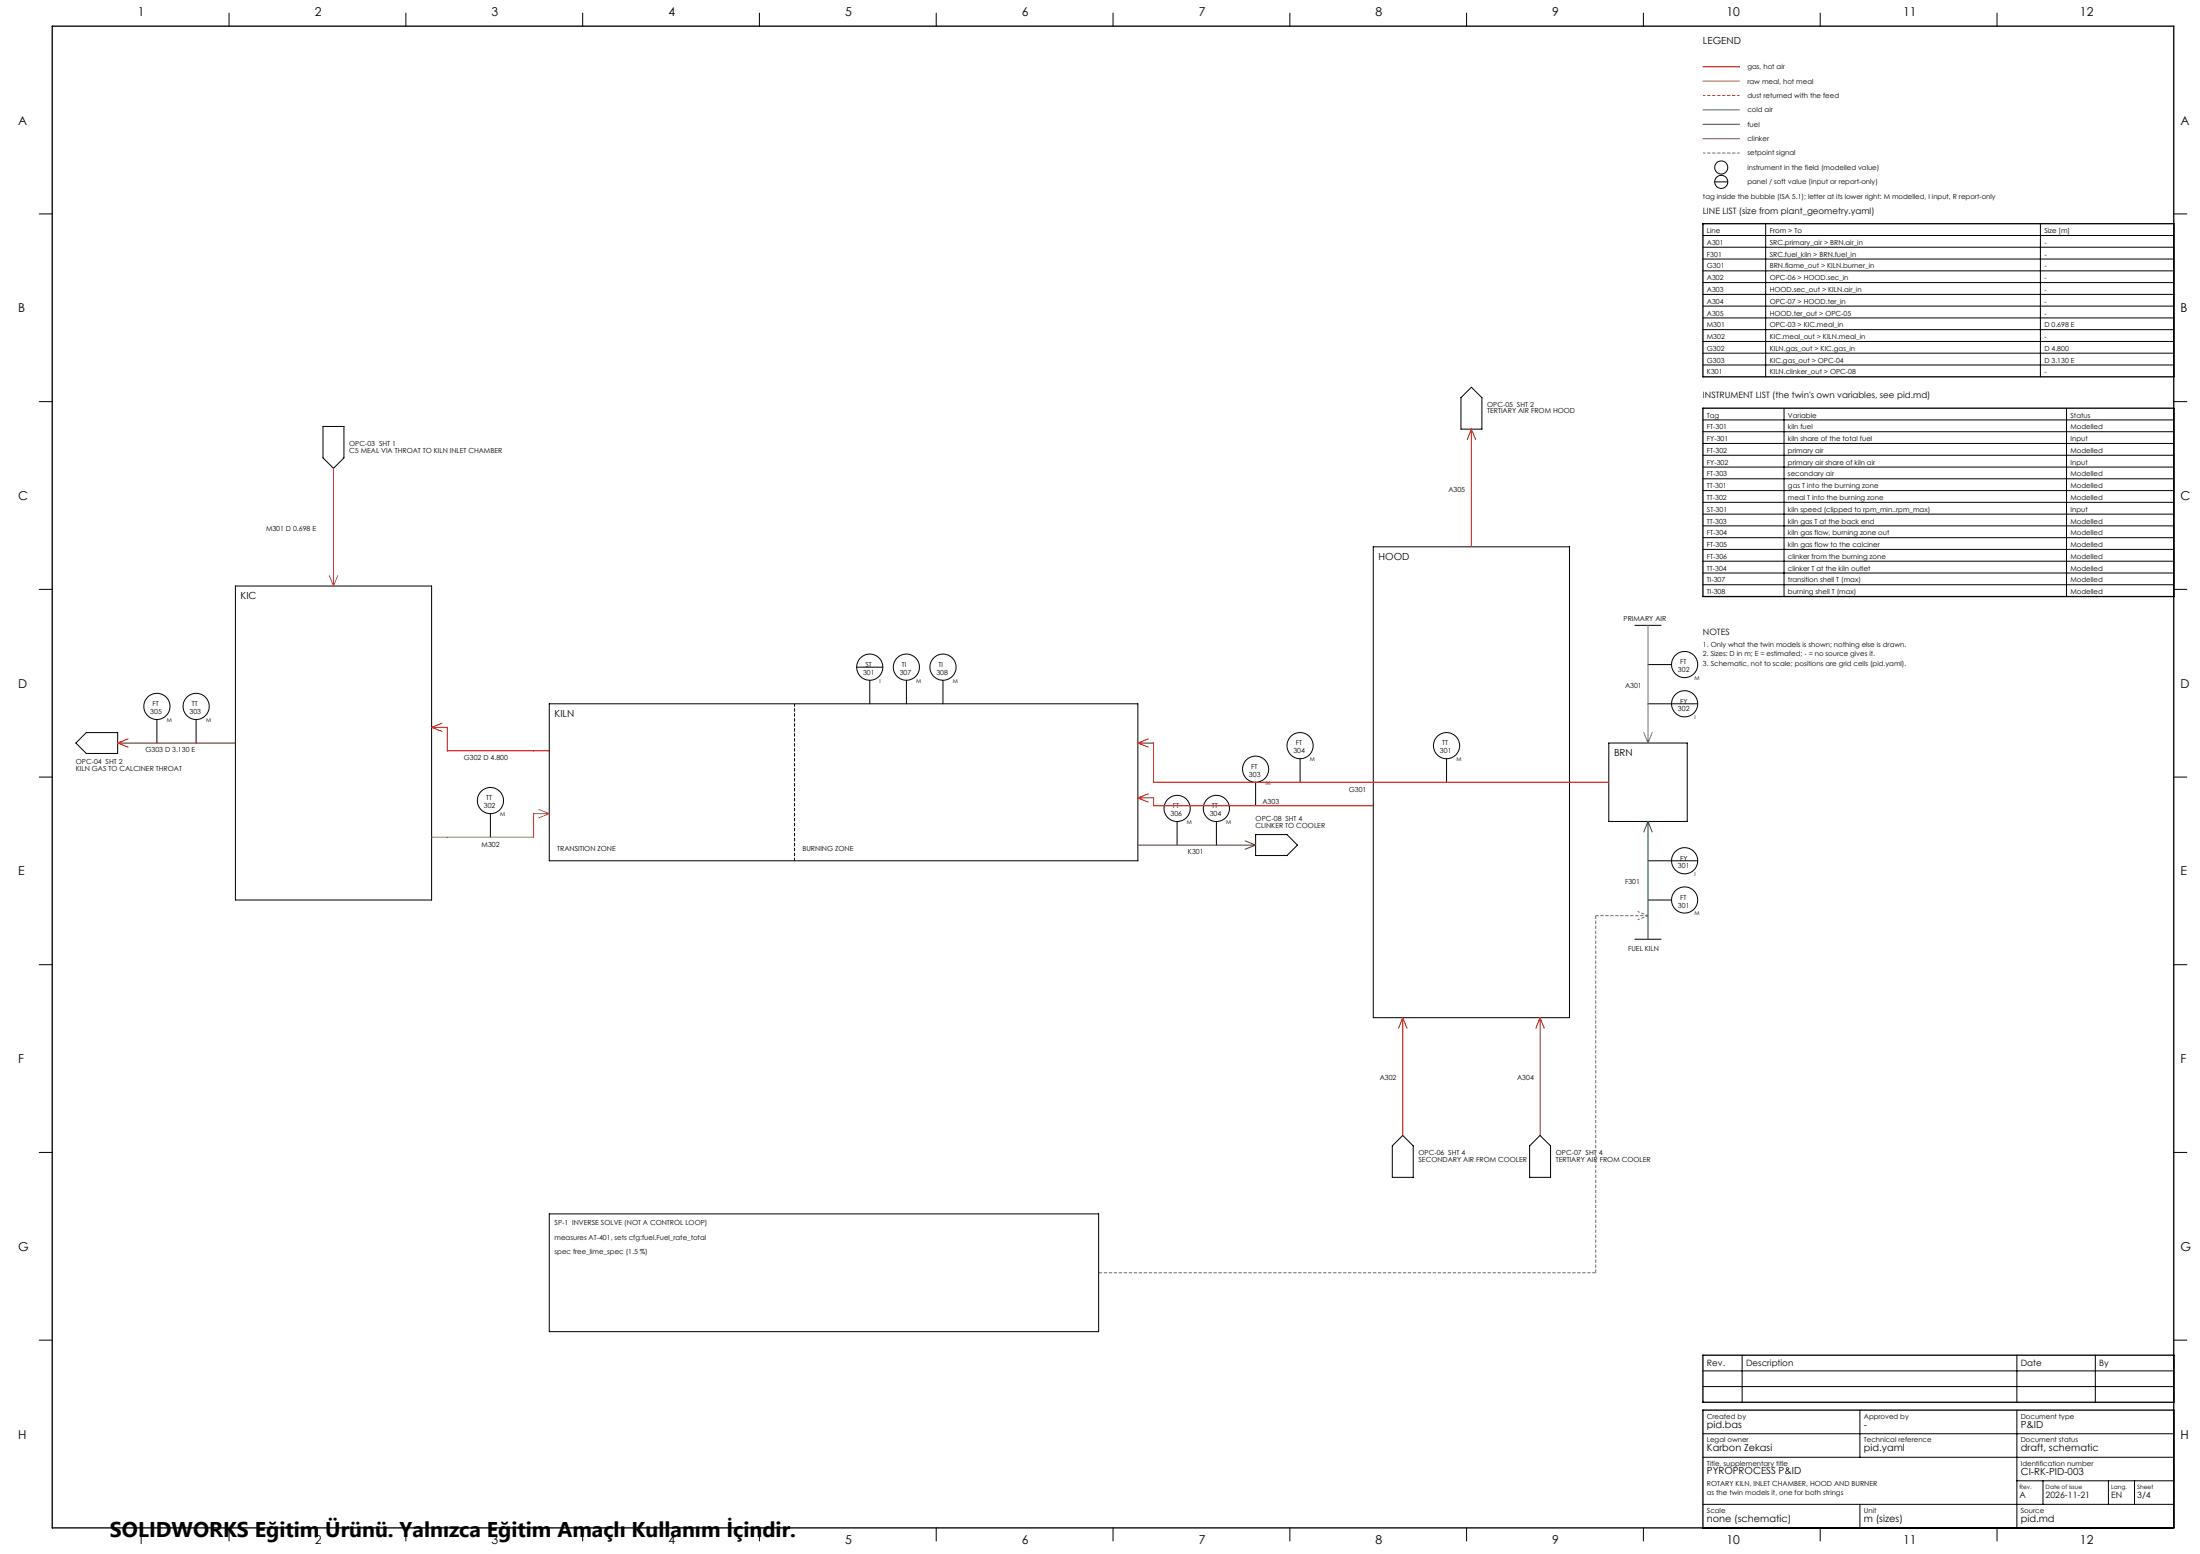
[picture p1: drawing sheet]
<svg xmlns="http://www.w3.org/2000/svg" width="841mm" height="594mm" viewBox="0 0 841 594" stroke-linecap="round" stroke-linejoin="round" font-family="sans-serif">
<g fill="none" stroke="#000" stroke-width=".38">
<path d="M87.6 5v5M155.2 5v5M222.7 5v5M290.3 5v5M357.9 5v5M425.5 5v5M493.1 5v5M560.6 5v5M628.2 5v5M695.8 5v5M763.4 5v5M655.5 69.5h5"/>
<path d="M15 81.8h5M651 90h180M651 94.5h180M651 99h180M675 85.5v58.5M780 85.5v58.5M831 81.8h5M651 103.5h180M651 108h180M651 112.5h180M651 117h180M651 121.5h180"/>
<path d="M651 126h180M651 130.5h180M651 135h180M651 139.5h180M15 153.5h5M558.5 152l4-4 4 4v12h-8zM682 156v72M790 156v72M831 153.5h5M123.5 163h8v12l-4 4-4-4zM651 160.5h180M651 165h180"/>
<path d="M651 169.5h180M651 174h180M651 178.5h180M651 183h180M651 187.5h180M651 192h180M651 196.5h180M525 209h75v180h-75zM651 201h180M651 205.5h180M651 210h180M651 214.5h180"/>
<path d="M651 219h180M15 225.3h5M90 224h75v120h-75zM625 239h10M651 223.5h180M831 225.3h5M327.5 255h10M630 254h9M60 275v9M75 275v9M210 269h225v60h-225zM332.5 260v9"/>
<path d="M346.5 260v9M360.5 260v9M630 269h19M15 297h5M29 284l4-4h12v8h-12zM480 299v9M497 290v9M553 290v9M615 284h30v30h-30zM831 297h5M187.5 311v9M450 314v9"/>
<path d="M465 314v9M480 319h12l4 4-4 4h-12zM630 329h19M625 359h10M630 344h9M15 368.8h5M831 368.8h5M532.2 438l4-4 4 4v12h-8zM584.7 438l4-4 4 4v12h-8zM15 440.5h5M831 440.5h5M210 464h210v45h-210z"/>
<path d="M15 512.3h5M666 518v18M771 518v18M801 518v18M831 512.3h5M651 524h180M651 530h180M711 539v18M771 539v45M651 548h180M651 557h180M651 575h180"/>
<path d="M711 575v9M771 566h60M781 566v9M806 566v9M816 566v9M87.6 584v5M155.2 584v5M222.7 584v5M290.3 584v5M357.9 584v5M425.5 584v5M493.1 584v5"/>
<path d="M560.6 584v5M628.2 584v5M695.8 584v5M763.4 584v5"/>
<circle cx="658" cy="64" r="2.5"/>
<circle cx="658" cy="69.5" r="2.5"/>
<circle cx="332.5" cy="255" r="5"/>
<circle cx="346.5" cy="255" r="5"/>
<circle cx="360.5" cy="255" r="5"/>
<circle cx="644" cy="254" r="5"/>
<circle cx="60" cy="270" r="5"/>
<circle cx="75" cy="270" r="5"/>
<circle cx="644" cy="269" r="5"/>
<circle cx="480" cy="294" r="5"/>
<circle cx="497" cy="285" r="5"/>
<circle cx="553" cy="285" r="5"/>
<circle cx="187.5" cy="306" r="5"/>
<circle cx="450" cy="309" r="5"/>
<circle cx="465" cy="309" r="5"/>
<circle cx="644" cy="329" r="5"/>
<circle cx="644" cy="344" r="5"/>
</g>
<path d="M303.7 329v-60" fill="none" stroke="#000" stroke-width=".38" stroke-dasharray="1.3 .6" stroke-dashoffset=".2" stroke-linecap="butt"/>
<path d="M651 36.5h14" fill="none" stroke="#c89600" stroke-width=".38" stroke-dasharray="1.3 .6" stroke-dashoffset=".3" stroke-linecap="butt"/>
<path d="M420 486.5h190" fill="none" stroke="#6e6e6e" stroke-width=".38" stroke-dasharray="1.3 .6" stroke-dashoffset="-.1" stroke-linecap="butt"/>
<path d="M610 486.5v-136.5" fill="none" stroke="#6e6e6e" stroke-width=".38" stroke-dasharray="1.3 .6" stroke-linecap="butt"/>
<path d="M610 350h20" fill="none" stroke="#6e6e6e" stroke-width=".38" stroke-dasharray="1.3 .6" stroke-dashoffset=".2" stroke-linecap="butt"/>
<path d="M630 350l-4-1.6M630 350l-4 1.6" fill="none" stroke="#6e6e6e" stroke-width=".38" stroke-dasharray="1.3 .6" stroke-dashoffset=".4" stroke-linecap="butt"/>
<path d="M651 58.5h14" fill="none" stroke="#6e6e6e" stroke-width=".38" stroke-dasharray="1.3 .6" stroke-dashoffset=".3" stroke-linecap="butt"/>
<path d="M20 10h811v574h-811zM831 85.5h-180v58.5h180M831 156h-180v72h180M831 518h-180v18h180M831 539h-180v45" fill="none" stroke="#000" stroke-width=".5"/>
<g fill="none" stroke="#d20000" stroke-width=".38">
<path d="M651 25.5h14M562.5 164v45M562.5 164l-1.6 4M562.5 164l1.6 4M165 278h6v9h39M165 278l4 1.6M169 276.4l-4 1.6M45 284h45M45 284l4 1.6M49 282.4l-4 1.6M435 284h6v15h174M435 284l4 1.6"/>
<path d="M439 282.4l-4 1.6M435 305h6v3h84M435 305l4 1.6M439 303.4l-4 1.6M536.2 389v45M536.2 389l-1.6 4M536.2 389l1.6 4M588.7 389v45M588.7 389l-1.6 4M588.7 389l1.6 4"/>
</g>
<path d="M651 31h14M127.5 179v45M125.9 220l1.6 4M129.1 220l-1.6 4M206 309.4l4 1.6M210 311h-6v9h-39M210 311l-4 1.6" fill="none" stroke="#c89600" stroke-width=".38"/>
<path d="M651 53h14M435 323h45M476 321.4l4 1.6M480 323l-4 1.6" fill="none" stroke="#784614" stroke-width=".38"/>
<path d="M651 47.5h14M630 314v45M630 314l-1.6 4M630 314l1.6 4" fill="none" stroke="#008c3c" stroke-width=".38"/>
<path d="M651 42h14M630 239v45M628.4 280l1.6 4M631.6 280l-1.6 4" fill="none" stroke="#1e5adc" stroke-width=".38"/>
<text font-size="8.2" x="42.1" y="587.3">SOLIDWORKS Eğitim Ürünü. Yalnızca Eğitim Amaçlı Kullanım İçindir.</text>
<g font-size="4.7">
<text x="52.7" y="6">1</text>
<text x="120.3" y="6">2</text>
<text x="187.9" y="6">3</text>
<text x="255.5" y="6">4</text>
<text x="323.1" y="6">5</text>
<text x="390.7" y="6">6</text>
<text x="458.2" y="6">7</text>
<text x="525.8" y="6">8</text>
<text x="593.4" y="6">9</text>
<text x="659.9" y="6">10</text>
<text x="727.5" y="6">11</text>
<text x="795.1" y="6">12</text>
<text x="7" y="47.6">A</text>
<text x="833.5" y="47.6">A</text>
<text x="7" y="119.4">B</text>
<text x="833.5" y="119.4">B</text>
<text x="7" y="191.1">C</text>
<text x="833.5" y="191.1">C</text>
<text x="7" y="262.9">D</text>
<text x="833.5" y="262.9">D</text>
<text x="7" y="334.6">E</text>
<text x="833.5" y="334.6">E</text>
<text x="7" y="406.4">F</text>
<text x="833.5" y="406.4">F</text>
<text x="7" y="478.1">G</text>
<text x="833.5" y="478.1">G</text>
<text x="7" y="549.9">H</text>
<text x="833.5" y="549.9">H</text>
<text x="52.7" y="590">1</text>
<text x="120.3" y="590">2</text>
<text x="187.9" y="590">3</text>
<text x="255.5" y="590">4</text>
<text x="323.1" y="590">5</text>
<text x="390.7" y="590">6</text>
<text x="458.2" y="590">7</text>
<text x="525.8" y="590">8</text>
<text x="593.4" y="590">9</text>
<text x="659.9" y="590">10</text>
<text x="727.5" y="590">11</text>
<text x="795.1" y="590">12</text>
</g>
<g font-size="3.7">
<text x="651" y="17">LEGEND</text>
<text x="527" y="214">HOOD</text>
<text x="92" y="229">KIC</text>
<text x="212" y="274">KILN</text>
<text x="617" y="289">BRN</text>
<text x="652.5" y="545.8">pid.bas</text>
<text x="712.5" y="545.8">-</text>
<text x="772.5" y="545.8">P&amp;ID</text>
<text x="652.5" y="554.8">Karbon Zekasi</text>
<text x="712.5" y="554.8">pid.yaml</text>
<text x="772.5" y="554.8">draft, schematic</text>
<text x="652.5" y="563.5">PYROPROCESS P&amp;ID</text>
<text x="772.5" y="563.8">CI-RK-PID-003</text>
<text x="652.5" y="581.8">none (schematic)</text>
<text x="712.5" y="581.8">m (sizes)</text>
<text x="772.5" y="581.8">pid.md</text>
</g>
<g font-size="3.3">
<text x="651" y="81.8">LINE LIST (size from plant_geometry.yaml)</text>
<text x="651" y="152.3">INSTRUMENT LIST (the twin's own variables, see pid.md)</text>
<text x="651" y="242.8">NOTES</text>
<text x="652.5" y="522.3">Rev.</text>
<text x="667.5" y="522.3">Description</text>
<text x="772.5" y="522.3">Date</text>
<text x="802.5" y="522.3">By</text>
<text x="772" y="572.8">A</text>
<text x="782" y="572.8">2026-11-21</text>
<text x="807" y="572.8">EN</text>
<text x="817" y="572.8">3/4</text>
</g>
<g font-size="2.7">
<text x="668" y="26.4">gas, hot air</text>
<text x="668" y="31.9">raw meal, hot meal</text>
<text x="668" y="37.4">dust returned with the feed</text>
<text x="668" y="42.9">cold air</text>
<text x="668" y="48.4">fuel</text>
<text x="668" y="53.9">clinker</text>
<text x="668" y="59.4">setpoint signal</text>
<text x="668" y="64.9">instrument in the field (modelled value)</text>
<text x="668" y="70.4">panel / soft value (input or report-only)</text>
<text x="651" y="75.9">tag inside the bubble (ISA 5.1); letter at its lower right: M modelled, I input, R report-only</text>
<text x="652.5" y="89.1">Line</text>
<text x="676.5" y="89.1">From &gt; To</text>
<text x="781.5" y="89.1">Size [m]</text>
<text x="652.5" y="93.6">A301</text>
<text x="676.5" y="93.6">SRC.primary_air &gt; BRN.air_in</text>
<text x="781.5" y="93.6">-</text>
<text x="652.5" y="98.1">F301</text>
<text x="676.5" y="98.1">SRC.fuel_kiln &gt; BRN.fuel_in</text>
<text x="781.5" y="98.1">-</text>
<text x="652.5" y="102.6">G301</text>
<text x="652.5" y="107.1">A302</text>
<text x="676.5" y="102.6">BRN.flame_out &gt; KILN.burner_in</text>
<text x="676.5" y="107.1">OPC-06 &gt; HOOD.sec_in</text>
<text x="781.5" y="102.6">-</text>
<text x="781.5" y="107.1">-</text>
<text x="652.5" y="111.6">A303</text>
<text x="676.5" y="111.6">HOOD.sec_out &gt; KILN.air_in</text>
<text x="781.5" y="111.6">-</text>
<text x="652.5" y="116.1">A304</text>
<text x="676.5" y="116.1">OPC-07 &gt; HOOD.ter_in</text>
<text x="781.5" y="116.1">-</text>
<text x="652.5" y="120.6">A305</text>
<text x="652.5" y="125.1">M301</text>
<text x="676.5" y="120.6">HOOD.ter_out &gt; OPC-05</text>
<text x="676.5" y="125.1">OPC-03 &gt; KIC.meal_in</text>
<text x="781.5" y="120.6">-</text>
<text x="781.5" y="125.1">D 0.698 E</text>
<text x="652.5" y="129.6">M302</text>
<text x="676.5" y="129.6">KIC.meal_out &gt; KILN.meal_in</text>
<text x="781.5" y="129.6">-</text>
<text x="652.5" y="134.1">G302</text>
<text x="676.5" y="134.1">KILN.gas_out &gt; KIC.gas_in</text>
<text x="781.5" y="134.1">D 4.800</text>
<text x="652.5" y="138.6">G303</text>
<text x="652.5" y="143.1">K301</text>
<text x="676.5" y="138.6">KIC.gas_out &gt; OPC-04</text>
<text x="676.5" y="143.1">KILN.clinker_out &gt; OPC-08</text>
<text x="781.5" y="138.6">D 3.130 E</text>
<text x="781.5" y="143.1">-</text>
<text x="568.5" y="155.4">OPC-05 SHT 2</text>
<text x="568.5" y="158">TERTIARY AIR FROM HOOD</text>
<text x="652.5" y="159.6">Tag</text>
<text x="683.5" y="159.6">Variable</text>
<text x="791.5" y="159.6">Status</text>
<text x="652.5" y="164.1">FT-301</text>
<text x="683.5" y="164.1">kiln fuel</text>
<text x="791.5" y="164.1">Modelled</text>
<text x="133.5" y="170.4">OPC-03 SHT 1</text>
<text x="133.5" y="173">C5 MEAL VIA THROAT TO KILN INLET CHAMBER</text>
<text x="652.5" y="168.6">FY-301</text>
<text x="652.5" y="173.1">FT-302</text>
<text x="683.5" y="168.6">kiln share of the total fuel</text>
<text x="683.5" y="173.1">primary air</text>
<text x="791.5" y="168.6">Input</text>
<text x="791.5" y="173.1">Modelled</text>
<text x="652.5" y="177.6">FY-302</text>
<text x="683.5" y="177.6">primary air share of kiln air</text>
<text x="791.5" y="177.6">Input</text>
<text x="652.5" y="182.1">FT-303</text>
<text x="683.5" y="182.1">secondary air</text>
<text x="791.5" y="182.1">Modelled</text>
<text x="553.7" y="187.9">A305</text>
<text x="652.5" y="186.6">TT-301</text>
<text x="652.5" y="191.1">TT-302</text>
<text x="683.5" y="186.6">gas T into the burning zone</text>
<text x="683.5" y="191.1">meal T into the burning zone</text>
<text x="791.5" y="186.6">Modelled</text>
<text x="791.5" y="191.1">Modelled</text>
<text x="652.5" y="195.6">ST-301</text>
<text x="683.5" y="195.6">kiln speed (clipped to rpm_min..rpm_max)</text>
<text x="791.5" y="195.6">Input</text>
<text x="101.7" y="202.9">M301 D 0.698 E</text>
<text x="652.5" y="200.1">TT-303</text>
<text x="683.5" y="200.1">kiln gas T at the back end</text>
<text x="791.5" y="200.1">Modelled</text>
<text x="652.5" y="204.6">FT-304</text>
<text x="652.5" y="209.1">FT-305</text>
<text x="683.5" y="204.6">kiln gas flow, burning zone out</text>
<text x="683.5" y="209.1">kiln gas flow to the calciner</text>
<text x="791.5" y="204.6">Modelled</text>
<text x="791.5" y="209.1">Modelled</text>
<text x="652.5" y="213.6">FT-306</text>
<text x="683.5" y="213.6">clinker from the burning zone</text>
<text x="791.5" y="213.6">Modelled</text>
<text x="652.5" y="218.1">TT-304</text>
<text x="683.5" y="218.1">clinker T at the kiln outlet</text>
<text x="791.5" y="218.1">Modelled</text>
<text x="652.5" y="222.6">TI-307</text>
<text x="652.5" y="227.1">TI-308</text>
<text x="683.5" y="222.6">transition shell T (max)</text>
<text x="683.5" y="227.1">burning shell T (max)</text>
<text x="791.5" y="222.6">Modelled</text>
<text x="791.5" y="227.1">Modelled</text>
<text x="620.6" y="237.4">PRIMARY AIR</text>
<text x="651" y="247.4">1. Only what the twin models is shown; nothing else is drawn.</text>
<text x="651" y="250.9">2. Sizes: D in m; E = estimated; - = no source gives it.</text>
<text x="330" y="257.9">301</text>
<text x="330.8" y="254.9">ST</text>
<text x="344" y="257.9">307</text>
<text x="344.8" y="254.9">TI</text>
<text x="358" y="257.9">308</text>
<text x="358.8" y="254.9">TI</text>
<text x="641.4" y="256.9">302</text>
<text x="642.3" y="253.9">FT</text>
<text x="651" y="254.4">3. Schematic, not to scale; positions are grid cells (pid.yaml).</text>
<text x="621.2" y="262.9">A301</text>
<text x="58.3" y="269.9">FT</text>
<text x="73.3" y="269.9">TT</text>
<text x="642.3" y="268.9">FY</text>
<text x="57.5" y="272.9">305</text>
<text x="72.5" y="272.9">303</text>
<text x="641.4" y="271.9">302</text>
<text x="55.6" y="287.6">G303 D 3.130 E</text>
<text x="494.5" y="287.9">304</text>
<text x="495.3" y="284.9">FT</text>
<text x="550.4" y="287.9">301</text>
<text x="551.3" y="284.9">TT</text>
<text x="29" y="291.9">OPC-04 SHT 2</text>
<text x="177.3" y="290.6">G302 D 4.800</text>
<text x="478.3" y="293.9">FT</text>
<text x="29" y="294.5">KILN GAS TO CALCINER THROAT</text>
<text x="477.5" y="296.9">303</text>
<text x="185.8" y="305.9">TT</text>
<text x="515.6" y="302.6">G301</text>
<text x="185" y="308.9">302</text>
<text x="447.4" y="311.9">306</text>
<text x="448.3" y="308.9">FT</text>
<text x="462.4" y="311.9">304</text>
<text x="463.3" y="308.9">TT</text>
<text x="482.6" y="307.2">A303</text>
<text x="480" y="313.9">OPC-08 SHT 4</text>
<text x="480" y="316.5">CLINKER TO COOLER</text>
<text x="184.1" y="323.6">M302</text>
<text x="213" y="325.4">TRANSITION ZONE</text>
<text x="306.7" y="325.4">BURNING ZONE</text>
<text x="454.1" y="326.6">K301</text>
<text x="642.3" y="328.9">FY</text>
<text x="641.4" y="331.9">301</text>
<text x="621.2" y="337.9">F301</text>
<text x="641.4" y="346.9">301</text>
<text x="642.3" y="343.9">FT</text>
<text x="622.3" y="363.4">FUEL KILN</text>
<text x="527.5" y="412.9">A302</text>
<text x="580" y="412.9">A304</text>
<text x="542.3" y="441.4">OPC-06 SHT 4</text>
<text x="594.8" y="441.4">OPC-07 SHT 4</text>
<text x="542.3" y="444">SECONDARY AIR FROM COOLER</text>
<text x="594.8" y="444">TERTIARY AIR FROM COOLER</text>
<text x="212" y="468.4">SP-1 INVERSE SOLVE (NOT A CONTROL LOOP)</text>
<text x="212" y="473.9">measures AT-401, sets cfg:fuel.Fuel_rate_total</text>
<text x="212" y="479.4">spec free_lime_spec (1.5 %)</text>
<text x="652.5" y="542.2">Created by</text>
<text x="712.5" y="542.2">Approved by</text>
<text x="772.5" y="542.2">Document type</text>
<text x="652.5" y="551.2">Legal owner</text>
<text x="712.5" y="551.2">Technical reference</text>
<text x="772.5" y="551.2">Document status</text>
<text x="652.5" y="560.2">Title, supplementary title</text>
<text x="772.5" y="560.2">Identification number</text>
<text x="652.5" y="568.1">ROTARY KILN, INLET CHAMBER, HOOD AND BURNER</text>
<text x="652.5" y="571.6">as the twin models it, one for both strings</text>
<text x="652.5" y="578.2">Scale</text>
<text x="712.5" y="578.2">Unit</text>
<text x="772.5" y="578.2">Source</text>
</g>
<g font-size="2.3">
<text x="772" y="569">Rev.</text>
<text x="782" y="569">Date of issue</text>
<text x="807" y="569">Lang.</text>
<text x="817" y="569">Sheet</text>
</g>
<g font-size="2.1">
<text x="336.2" y="260.9">I</text>
<text x="350.3" y="260.9">M</text>
<text x="364.2" y="260.9">M</text>
<text x="647.7" y="259.9">M</text>
<text x="63.8" y="275.9">M</text>
<text x="78.8" y="275.9">M</text>
<text x="647.7" y="274.9">I</text>
<text x="500.8" y="290.9">M</text>
<text x="556.7" y="290.9">M</text>
<text x="483.8" y="299.9">M</text>
<text x="191.2" y="311.9">M</text>
<text x="453.7" y="314.9">M</text>
<text x="468.7" y="314.9">M</text>
<text x="647.7" y="334.9">I</text>
<text x="647.7" y="349.9">M</text>
</g>
</svg>
